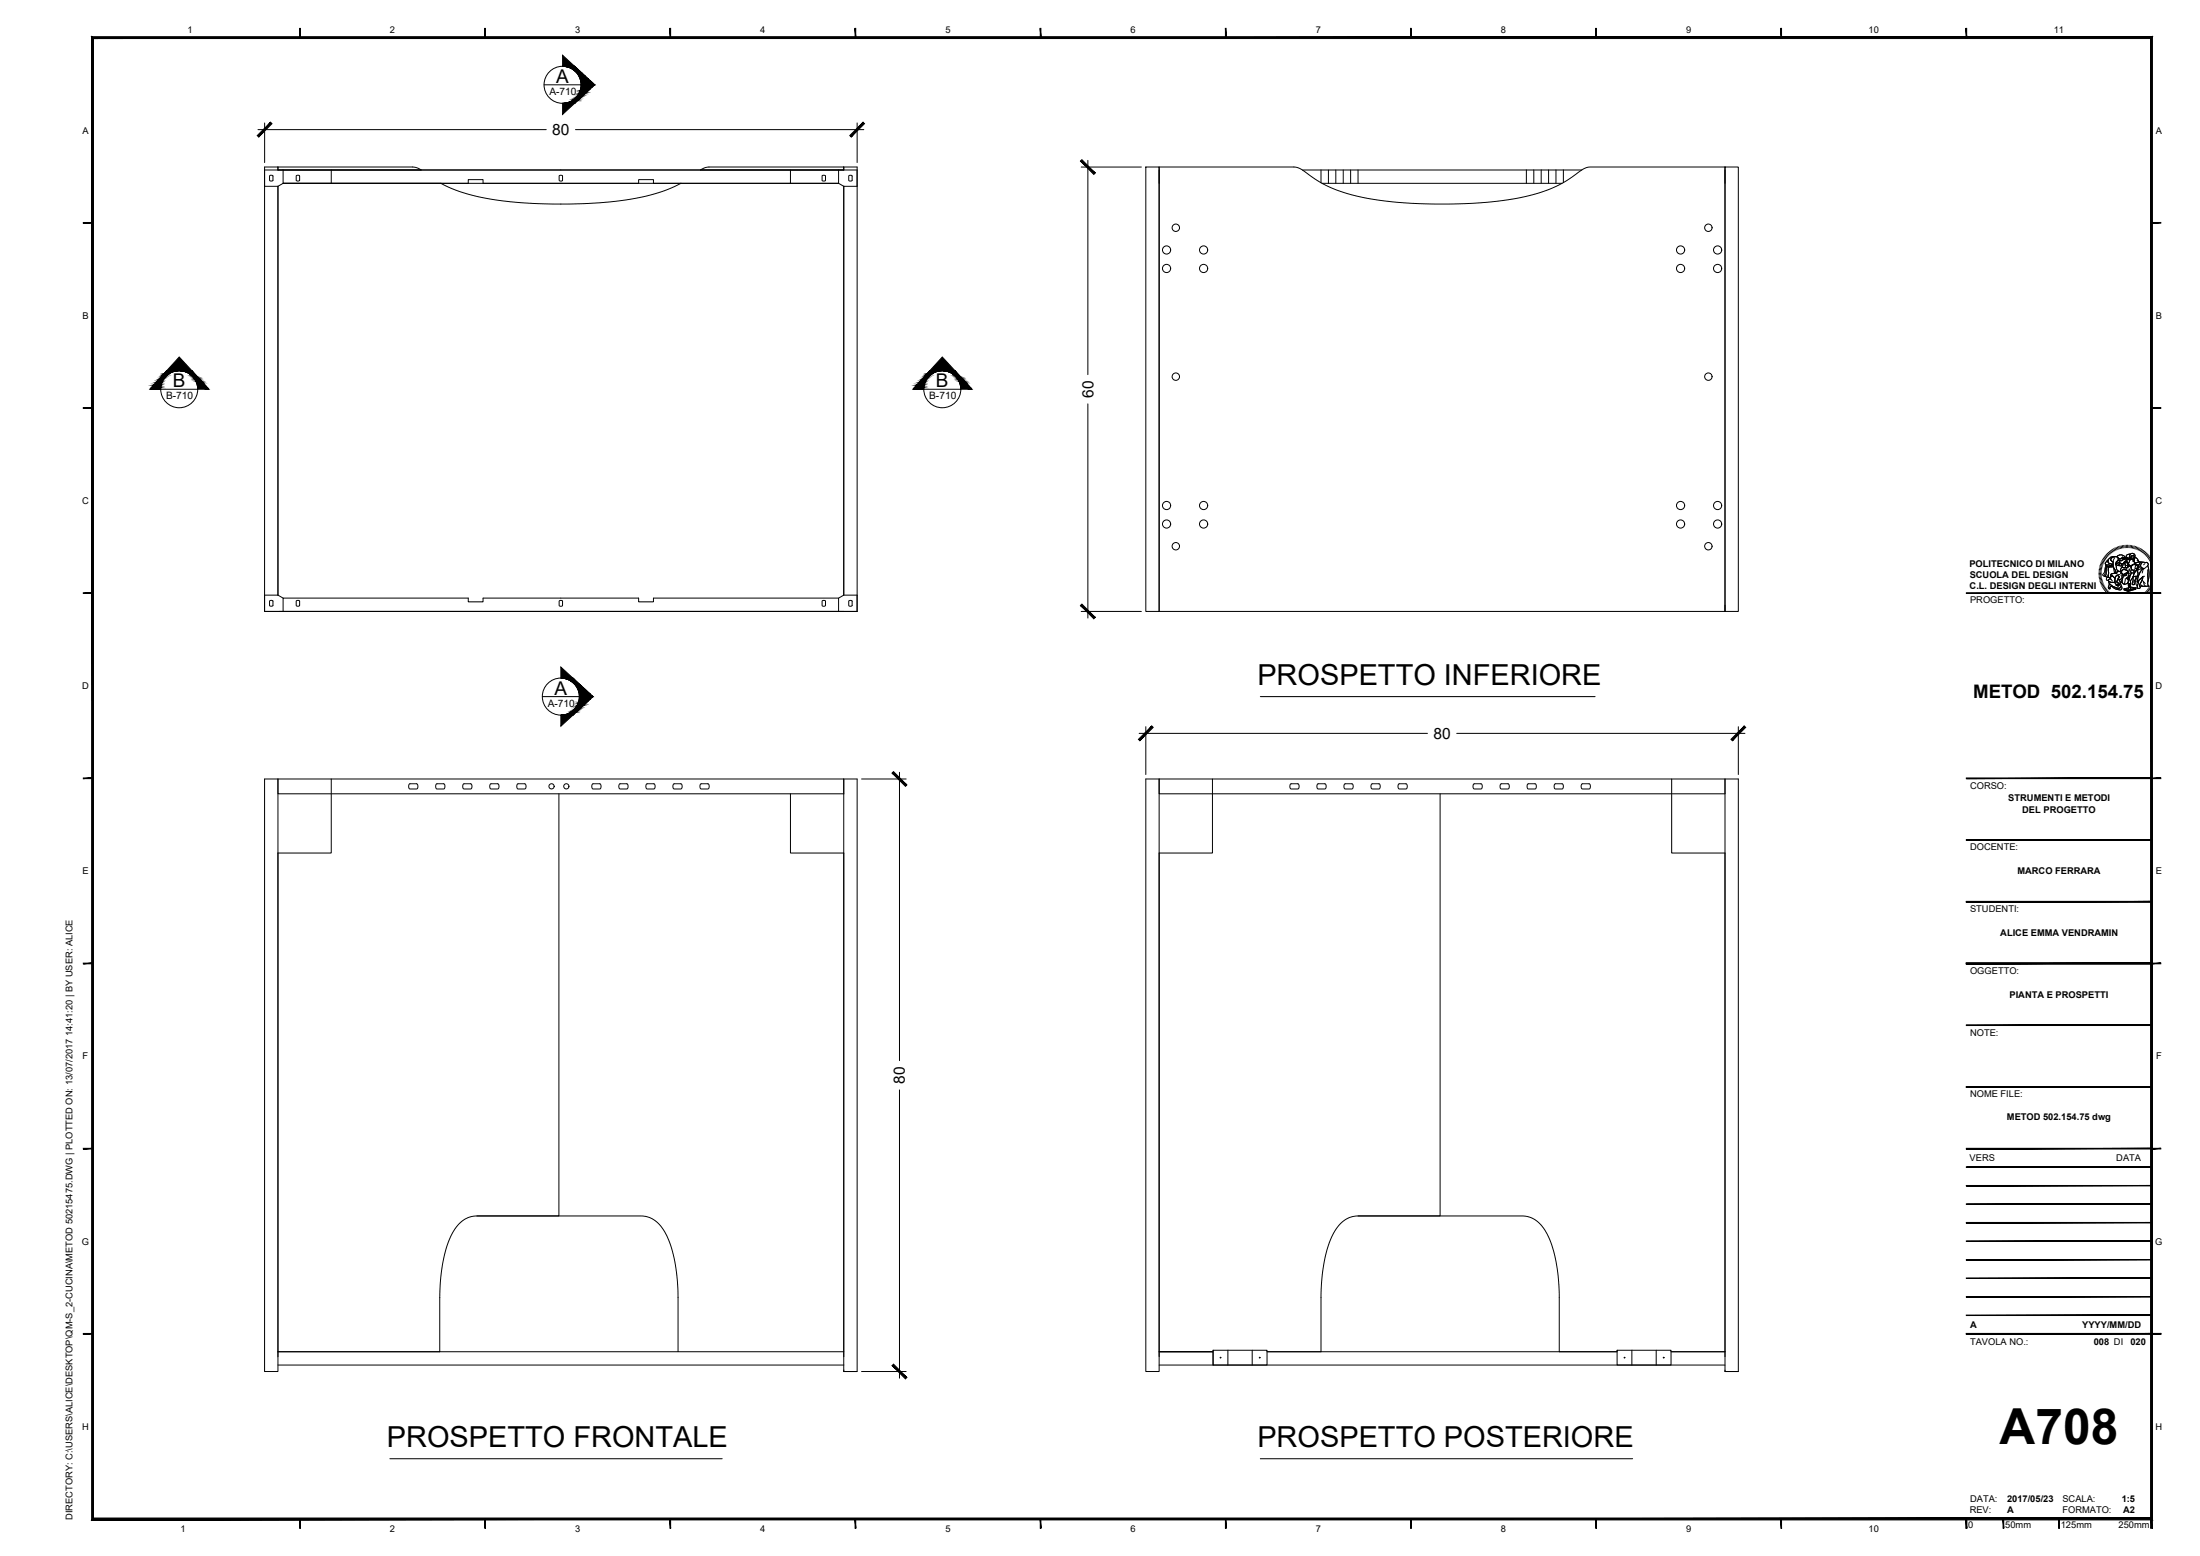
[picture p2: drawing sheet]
<svg xmlns="http://www.w3.org/2000/svg" width="594mm" height="420mm" viewBox="0 0 594 420" stroke-linecap="round" stroke-linejoin="round" font-family="sans-serif">
<!-- layer: A-FURN -->
<g fill="none" stroke="#000" stroke-width=".27">
<path d="M75.1 45.1v.8h38.6l-1.1-.6-1.2-.2h-40v120h160.1v-120h-40.1l-1.1 .2-1.1 .6h38.6v-.8M75.1 50.3v110.4M76.5 49.5h42.5a55 55 0 0 0 20.8 5.2l5.8 .3 7.6 .1 5.6-.2 6.9-.5a49.9 49.9 0 0 0 18.2-4.9h42.5M227.8 50.3v110.4M309.4 45.1h3.6v120h-3.6zM351.7 45.9h75.4M356.7 45.9v3.4M357 49.5h64.8M358.7 45.9v3.6M360.7 45.9v3.6M362.7 45.9v3.6M364.7 45.9v3.6"/>
<path d="M366.7 45.9v3.6M412.2 45.9v3.6M414.2 45.9v3.6M416.2 45.9v3.6M418.2 45.9v3.6M420.2 45.9v3.6M422.2 45.9v3.4M465.8 45.1h-36.4a7.3 7.3 0 0 0-4.4 2.3 36.4 36.4 0 0 1-17.3 6.5l-5.6 .7-6.6 .4-7.7 .1-5.9-.2a62.8 62.8 0 0 1-23.7-4.8l-3.8-2.3a12.5 12.5 0 0 0-4.6-2.7h-36.8v120h152.8v-1.7M465.8 45.1h3.6v120h-3.6zM465.8 45.1v120M71.4 210.3v160h3.7v-160M89.4 210.3v20h-14.3v136"/>
<path d="M150.9 214.3v114h-22.1M213.5 214.3v16h14.3v136M227.8 214.3v-4v160h3.7M231.5 210.3v160h-3.7v-.4M309.4 210.3v160h3.6v-160M327.4 210.3v20h-14.4v136M388.9 214.3v114h-22.2M451.4 210.3v20h14.4v136M465.8 214.3v-4v160h3.6M469.4 210.3v160h-3.6v-.4M75.1 368.6h152.7M75.1 365h152.7"/>
<path d="M118.8 365v-14.7a38.6 38.6 0 0 1 3.6-17.8 7.4 7.4 0 0 1 6.4-4.2h44.3a8.1 8.1 0 0 1 7.1 5.6 42 42 0 0 1 2.9 16.4v14.7M313 368.6h152.8M327.6 365h-14.6h14.6v3.6M342.1 365h94.6M356.7 365v-14.7a38.4 38.4 0 0 1 3.7-17.8 7.4 7.4 0 0 1 6.3-4.2h44.4a8.1 8.1 0 0 1 7 5.6 42 42 0 0 1 3 16.4v14.7M451.2 365h14.6"/>
<circle cx="315" cy="67.5" r="1.11"/>
<circle cx="315" cy="72.5" r="1.11"/>
<circle cx="317.5" cy="61.5" r="1"/>
<circle cx="325" cy="67.5" r="1.11"/>
<circle cx="325" cy="72.5" r="1.11"/>
<circle cx="453.8" cy="67.5" r="1.11"/>
<circle cx="453.8" cy="72.5" r="1.11"/>
<circle cx="461.3" cy="61.5" r="1"/>
<circle cx="463.8" cy="67.5" r="1.11"/>
<circle cx="463.8" cy="72.5" r="1.11"/>
<circle cx="317.5" cy="101.7" r="1"/>
<circle cx="461.3" cy="101.7" r="1"/>
<circle cx="315" cy="136.5" r="1.11"/>
<circle cx="325" cy="136.5" r="1.11"/>
<circle cx="453.8" cy="136.5" r="1.11"/>
<circle cx="463.8" cy="136.5" r="1.11"/>
<circle cx="315" cy="141.5" r="1.11"/>
<circle cx="317.5" cy="147.5" r="1"/>
<circle cx="325" cy="141.5" r="1.11"/>
<circle cx="453.8" cy="141.5" r="1.11"/>
<circle cx="461.3" cy="147.5" r="1"/>
<circle cx="463.8" cy="141.5" r="1.11"/>
</g>
<!-- layer: meccanismi -->
<g fill="none" stroke="#000" stroke-width=".27">
<path d="M72.8 47.4l.4-.1 .5 .2-.1 1.3-.8-.1zM76.5 45.9v3.6h49.9v-1h4v1M80 47.4h.9l-.1 1.4-.8-.1zM89.4 45.9v3.6M151.1 47.4l.8 .1-.1 1.3-.8-.1zM172.5 49.5v-1h4v1h49.9l1.4 .8h3.7v-4.4h-160.1v4.4h3.7l1.4-.8h107.4M213.5 45.9v3.6M222 47.4l.4-.1 .5 .2-.1 1.3h-.8zM226.4 45.9v3.6M229.3 47.4l.8 .1-.1 1.3-.8-.1zM72.9 162.2l.8 .1-.1 1.3-.8-.1zM76.5 165.1v-3.6h49.9v1h4v-1h42.1v1h4v-1h49.9v3.6"/>
<path d="M76.5 161.5l-1.4-.8h-3.7v4.4h160.1v-4.4h-3.7l-1.4 .8M80.1 162.2l.8 .1-.1 1.3-.8-.1zM151 162.2l.4-.1 .5 .2-.1 1.4-.8-.2zM222 162.2l.4-.1 .5 .2-.1 1.4-.8-.1zM229.2 162.2l.4-.1 .5 .2-.1 1.4-.8-.2zM71.4 210.3h160.1M75.1 210.3v4h152.7M110.5 211.7l2-.1a.88 .88 0 0 1 0 1.4h-2l-.2-.7zM117.8 211.7l2-.1a.88 .88 0 0 1 0 1.4h-2l-.1-.5zM125.1 211.7l2-.1a.88 .88 0 0 1 0 1.4h-2l-.1-.5zM132.4 211.7l2-.1a.87 .87 0 0 1 0 1.4h-2l-.2-.7zM139.7 211.7l2-.1a.88 .88 0 0 1 0 1.4h-2l-.2-.7z"/>
<path d="M160 211.7l2-.1a.88 .88 0 0 1 0 1.4h-2l-.2-.5zM167.3 211.7l2-.1a.88 .88 0 0 1 0 1.4h-2l-.2-.5zM174.6 211.7l2-.1a.88 .88 0 0 1 0 1.4h-2l-.2-.7zM181.9 211.7l2-.1a.88 .88 0 0 1 0 1.4h-2l-.2-.7zM189.2 211.7l2-.1a.88 .88 0 0 1 0 1.4h-2l-.2-.7zM309.4 210.3h160M313 210.3v4h152.8M348.5 211.7l2-.1a.87 .87 0 0 1 0 1.4h-2l-.2-.7zM355.8 211.7l2-.1a.88 .88 0 0 1 0 1.4h-2l-.2-.7zM363.1 211.7l2-.1a.88 .88 0 0 1 0 1.4h-2l-.2-.5zM370.4 211.7l2-.1a.88 .88 0 0 1 0 1.4h-2l-.2-.5zM377.7 211.7l2-.1a.88 .88 0 0 1 0 1.4h-2l-.2-.7z"/>
<path d="M398 211.7l1.9-.1a.88 .88 0 0 1 0 1.4h-1.9l-.2-.7zM405.3 211.7l1.9-.1a.88 .88 0 0 1 0 1.4h-1.9l-.2-.7zM412.6 211.7l1.9-.1a.88 .88 0 0 1 0 1.4h-1.9l-.2-.5zM419.9 211.7l1.9-.1a.88 .88 0 0 1 0 1.4h-1.9l-.2-.5zM427.2 211.7l1.9-.1a.87 .87 0 0 1 0 1.4h-1.9l-.2-.7zM327.6 364.6h14.5v4h-14.5zM331.6 364.6v4M338.1 364.6v4M436.7 364.6h14.5v4h-14.5zM440.7 364.6v4M447.2 364.6v4"/>
<circle cx="148.9" cy="212.3" r=".7"/>
<circle cx="152.9" cy="212.3" r=".7"/>
<circle cx="329.6" cy="366.6" r=".1"/>
<circle cx="340.2" cy="366.6" r=".1"/>
<circle cx="438.7" cy="366.6" r=".1"/>
<circle cx="449.2" cy="366.6" r=".1"/>
</g>
<!-- layer: G-ANNO-DIM -->
<g fill="none" stroke="#000" stroke-width=".27">
<path d="M69.7 35h77.8M71.5 33.2v10.7M146.9 22.9h10M155.4 35h77.9M231.5 33.2v10.7M292 45.1h16.2M293.8 43.3v57.9M43.4 105.1h10M249.4 105.1h10M293.8 109.1v57.8M292 165.1h16.2M146.4 188.1h10"/>
<path d="M307.6 198h77.9M309.4 196.2v12.9M340.3 188.1h90.4M393.4 198h77.8M469.4 196.2v12.9M232.6 210.3h12.1M242.9 208.5v77.9M242.9 294.3v77.8M232.6 370.3h12.1M105.3 393.9h89.7M340.3 393.9h100.6"/>
<circle cx="151.9" cy="22.9" r="5"/>
<circle cx="48.4" cy="105.1" r="5"/>
<circle cx="254.5" cy="105.1" r="5"/>
<circle cx="151.4" cy="188.1" r="5"/>
</g>
<g fill="#000" stroke="#000" stroke-width=".27">
<path d="M151.9 14.9l3.3 3h-3.3zM152.4 27.9h2.8zM48.4 96.4l3.4 3.7h-6.8zM254.5 96.4l3.4 3.7h-6.8zM40.5 105.1h2.9zM246.5 105.1h2.9zM151.5 180.1l3.2 3h-3.2zM151.9 193.1h2.8z"/>
<path d="M151.9 17.9h3.3zM151.9 17.9h3.3z"/>
<path d="M152.4 17.9l2.9 .1zM152.4 17.9l2.9 .1z"/>
<path d="M152.8 18l2.6 .1zM152.8 18l2.6 .1z"/>
<path d="M153.2 18.1l2.3 .1zM153.2 18.1l2.3 .1z"/>
<path d="M153.7 18.2l2 .2-.2-.2zM153.7 18.2l2 .2h-1.6z"/>
<path d="M154.1 18.4l1.8 .2-.2-.2zM154.1 18.4l1.8 .2h-1.4z"/>
<path d="M154.5 18.6l1.7 .3-.3-.3zM154.5 18.6l1.7 .3h-1.3z"/>
<path d="M154.9 18.9l1.6 .2-.3-.2zM154.9 18.9l1.6 .2h-1.3z"/>
<path d="M155.2 19.1l1.6 .3-.3-.3zM155.2 19.1l1.6 .3h-1.3z"/>
<path d="M155.5 19.4l1.7 .4-.4-.4zM155.5 19.4l1.7 .4h-1.4z"/>
<path d="M155.8 19.8l1.8 .3-.4-.3zM155.8 19.8l1.8 .3h-1.5z"/>
<path d="M151.9 27.9h3.3zM151.9 27.9h3.3l-3.3 3z"/>
<path d="M152.8 27.8h2.5zM152.4 27.9h2.8z"/>
<path d="M153.2 27.7h2.2zM152.8 27.8h2.5z"/>
<path d="M153.7 27.6l1.7 .1 .1-.1zM153.2 27.7l.5-.1 1.7 .1z"/>
<path d="M154.1 27.4l1.4 .2 .2-.2zM153.7 27.6l.4-.2 1.4 .2z"/>
<path d="M154.5 27.2l1.2 .2 .2-.2zM154.1 27.4l.4-.2 1.2 .2z"/>
<path d="M154.9 26.9l1 .3 .3-.3zM154.5 27.2l.4-.3 1 .3z"/>
<path d="M155.2 26.7l1 .2 .3-.2zM154.9 26.9l.3-.2 1 .2z"/>
<path d="M155.5 26.4l1 .3 .3-.3zM155.2 26.7l.3-.3 1 .3z"/>
<path d="M155.8 26l1 .4 .4-.4zM155.8 26l1 .4h-1.3z"/>
<path d="M156.1 20.1l1.9 .4-.4-.4zM156.1 20.1l1.9 .4h-1.7z"/>
<path d="M156.1 25.7l1.1 .3 .4-.3zM156.1 25.7l1.1 .3h-1.4z"/>
<path d="M156.3 20.5l2.2 .4-.5-.4zM156.3 20.5l2.2 .4h-2z"/>
<path d="M156.3 25.3l1.3 .4 .4-.4zM156.3 25.3l1.3 .4h-1.5z"/>
<path d="M156.5 20.9l2.4 .5-.4-.5zM156.5 20.9l2.4 .5h-2.2z"/>
<path d="M156.5 24.9l1.5 .4 .5-.4zM156.5 24.9l1.5 .4h-1.7z"/>
<path d="M156.7 21.4l2.7 .4-.5-.4zM156.7 21.4l2.7 .4h-2.6z"/>
<path d="M156.7 24.5l1.8 .4 .4-.4zM156.7 24.5l1.8 .4h-2z"/>
<path d="M156.8 21.8l3.1 .4-.5-.4zM156.8 21.8l3.1 .4h-3z"/>
<path d="M156.8 24l2.1 .5 .5-.5zM156.8 24l2.1 .5h-2.2z"/>
<path d="M156.9 22.2l3.5 .5-.5-.5zM156.9 22.2l3.5 .5h-3.5z"/>
<path d="M156.9 23.6l2.5 .4 .5-.4zM156.9 23.6l2.5 .4h-2.6z"/>
<path d="M156.9 22.7l3.7 .2-.2-.2zM156.9 22.7l3.7 .2h-3.7z"/>
<path d="M156.9 23.1l3 .5 .5-.5zM156.9 23.1l3 .5h-3z"/>
<path d="M156.9 22.9l3.5 .2 .2-.2zM156.9 22.9l3.5 .2h-3.5z"/>
<path d="M40.9 104.7l2.5 .4v-.4zM40.9 104.7l2.5 .4h-2.9z"/>
<path d="M41.3 104.2l2.1 .5 .1-.5zM41.3 104.2l2.1 .5h-2.5z"/>
<path d="M41.7 103.8l1.8 .4 .1-.4zM41.7 103.8l1.8 .4h-2.2z"/>
<path d="M42.1 103.3l1.5 .5 .1-.5zM42.1 103.3l1.5 .5h-1.9z"/>
<path d="M42.4 102.9l1.3 .4 .2-.4zM42.4 102.9l1.3 .4h-1.6z"/>
<path d="M42.8 102.5l1.1 .4 .2-.4zM42.8 102.5l1.1 .4h-1.5z"/>
<path d="M43.1 102.2l1 .3 .2-.3zM43.1 102.2l1 .3h-1.3z"/>
<path d="M43.5 101.8l.8 .4 .3-.4zM43.5 101.8l.8 .4h-1.2z"/>
<path d="M43.8 101.5l.8 .3 .3-.3zM43.8 101.5l.8 .3h-1.1z"/>
<path d="M44 101.2l.9 .3 .4-.3zM44 101.2l.9 .3h-1.1z"/>
<path d="M44.3 100.9l1 .3 .3-.3zM44.3 100.9l1 .3h-1.3z"/>
<path d="M44.5 100.7l1.1 .2 .4-.2zM44.5 100.7l1.1 .2h-1.3z"/>
<path d="M44.7 100.5l1.3 .2 .4-.2zM44.7 100.5l1.3 .2h-1.5z"/>
<path d="M44.8 100.3l1.6 .2 .4-.2zM44.8 100.3l1.6 .2h-1.7z"/>
<path d="M44.9 100.2h2.4zM44.9 100.2l1.9 .1h-2z"/>
<path d="M45 100.1h2.7zM45 100.1l2.3 .1z"/>
<path d="M45 100.1h3.2zM45 100.1h2.7z"/>
<path d="M48.6 100.1h3.2zM48.6 100.1h3.2z"/>
<path d="M45 100.1h3.6zM45 100.1h3.2z"/>
<path d="M48.6 100.1h3.2zM48.6 100.1h3.2z"/>
<path d="M49.1 100.1l2.8 .1zM49.1 100.1l2.8 .1z"/>
<path d="M49.5 100.2l2.5 .1zM49.5 100.2l2.5 .1z"/>
<path d="M49.9 100.3l2.3 .2-.2-.2zM49.9 100.3l2.3 .2z"/>
<path d="M50.4 100.5l2 .2-.2-.2zM50.4 100.5l2 .2h-1.6z"/>
<path d="M50.8 100.7l1.8 .2-.2-.2zM50.8 100.7l1.8 .2h-1.5z"/>
<path d="M51.1 100.9l1.7 .3-.2-.3zM51.1 100.9l1.7 .3h-1.3z"/>
<path d="M51.5 101.2l1.6 .3-.3-.3zM51.5 101.2l1.6 .3h-1.3z"/>
<path d="M51.8 101.5l1.6 .3-.3-.3zM51.8 101.5l1.6 .3h-1.2z"/>
<path d="M52.2 101.8l1.5 .4-.3-.4zM52.2 101.8l1.5 .4h-1.3z"/>
<path d="M52.4 102.2l1.7 .3-.4-.3zM52.4 102.2l1.7 .3h-1.4z"/>
<path d="M52.7 102.5l1.7 .4-.3-.4zM52.7 102.5l1.7 .4h-1.5z"/>
<path d="M52.9 102.9l1.9 .4-.4-.4zM52.9 102.9l1.9 .4h-1.7z"/>
<path d="M53.1 103.3l2.1 .5-.4-.5zM53.1 103.3l2.1 .5h-2z"/>
<path d="M53.2 103.8l2.4 .4-.4-.4zM53.2 103.8l2.4 .4h-2.3z"/>
<path d="M53.3 104.2l2.7 .5-.4-.5zM53.3 104.2l2.7 .5h-2.6z"/>
<path d="M53.4 104.7l3 .4-.4-.4zM53.4 104.7l3 .4h-3z"/>
<path d="M246.9 104.7l2.5 .4 .1-.4zM246.9 104.7l2.5 .4h-2.9z"/>
<path d="M247.3 104.2l2.2 .5v-.5zM247.3 104.2l2.2 .5h-2.6z"/>
<path d="M247.7 103.8l1.8 .4 .1-.4zM247.7 103.8l1.8 .4h-2.2z"/>
<path d="M248.1 103.3l1.5 .5 .2-.5zM248.1 103.3l1.5 .5h-1.9z"/>
<path d="M248.5 102.9l1.3 .4 .1-.4zM248.5 102.9l1.3 .4h-1.7z"/>
<path d="M248.9 102.5l1 .4 .3-.4zM248.9 102.5l1 .4h-1.4z"/>
<path d="M249.2 102.2l1 .3 .2-.3zM249.2 102.2l1 .3h-1.3z"/>
<path d="M249.5 101.8l.9 .4 .3-.4zM249.5 101.8l.9 .4h-1.2z"/>
<path d="M249.8 101.5l.9 .3 .3-.3zM249.8 101.5l.9 .3h-1.2z"/>
<path d="M250.1 101.2l.9 .3 .3-.3zM250.1 101.2l.9 .3h-1.2z"/>
<path d="M250.3 100.9l1 .3 .4-.3zM250.3 100.9l1 .3h-1.2z"/>
<path d="M250.5 100.7l1.2 .2 .4-.2zM250.5 100.7l1.2 .2h-1.4z"/>
<path d="M250.7 100.5l1.4 .2 .4-.2zM250.7 100.5l1.4 .2h-1.6z"/>
<path d="M250.9 100.3l1.6 .2 .4-.2zM250.9 100.3l1.6 .2h-1.8z"/>
<path d="M251 100.2h2.3zM251 100.2l1.9 .1h-2z"/>
<path d="M251 100.1h2.8zM251 100.1l2.3 .1z"/>
<path d="M251.1 100.1h3.1zM251.1 100.1h3.6z"/>
<path d="M251.1 100.1h3.1zM251.1 100.1h2.7z"/>
<path d="M254.7 100.1h3.2zM254.7 100.1h3.2z"/>
<path d="M254.7 100.1h3.2zM254.7 100.1h3.2z"/>
<path d="M255.1 100.1l2.9 .1zM255.1 100.1l2.9 .1z"/>
<path d="M255.6 100.2l2.5 .1zM255.6 100.2l2.5 .1z"/>
<path d="M256 100.3l2.2 .2-.1-.2zM256 100.3l2.2 .2z"/>
<path d="M256.4 100.5l2 .2-.2-.2zM256.4 100.5l2 .2h-1.6z"/>
<path d="M256.8 100.7l1.8 .2-.2-.2zM256.8 100.7l1.8 .2h-1.4z"/>
<path d="M257.2 100.9l1.7 .3-.3-.3zM257.2 100.9l1.7 .3h-1.3z"/>
<path d="M257.6 101.2l1.5 .3-.2-.3zM257.6 101.2l1.5 .3h-1.2z"/>
<path d="M257.9 101.5l1.5 .3-.3-.3zM257.9 101.5l1.5 .3h-1.2z"/>
<path d="M258.2 101.8l1.6 .4-.4-.4zM258.2 101.8l1.6 .4h-1.3z"/>
<path d="M258.5 102.2l1.6 .3-.3-.3zM258.5 102.2l1.6 .3h-1.4z"/>
<path d="M258.7 102.5l1.8 .4-.4-.4zM258.7 102.5l1.8 .4h-1.6z"/>
<path d="M258.9 102.9l2 .4-.4-.4zM258.9 102.9l2 .4h-1.8z"/>
<path d="M259.1 103.3l2.2 .5-.4-.5zM259.1 103.3l2.2 .5h-2z"/>
<path d="M259.3 103.8l2.4 .4-.4-.4zM259.3 103.8l2.4 .4h-2.3z"/>
<path d="M259.4 104.2l2.7 .5-.4-.5zM259.4 104.2l2.7 .5h-2.7z"/>
<path d="M259.4 104.7l3.1 .4-.4-.4zM259.4 104.7l3.1 .4h-3.1z"/>
<path d="M151.5 193.1h3.2zM151.5 193.1h3.2l-3.2 3z"/>
<path d="M151.5 183.1h3.2zM151.5 183.1h3.2z"/>
<path d="M151.9 183.1l2.9 .1zM151.9 183.1l2.9 .1z"/>
<path d="M152.4 183.2l2.5 .1zM152.4 183.2l2.5 .1z"/>
<path d="M152.4 193h2.4zM151.9 193.1h2.8z"/>
<path d="M152.8 183.3l2.3 .1zM152.8 183.3l2.3 .1z"/>
<path d="M152.8 192.9h2.1zM152.4 193h2.4z"/>
<path d="M153.2 183.4l2 .2-.1-.2zM153.2 183.4l2 .2h-1.6z"/>
<path d="M153.2 192.8l1.7 .1 .2-.1zM152.8 192.9l.4-.1 1.7 .1z"/>
<path d="M153.6 183.6l1.9 .2-.3-.2zM153.6 183.6l1.9 .2h-1.5z"/>
<path d="M153.6 192.6l1.5 .2 .1-.2zM153.2 192.8l.4-.2 1.5 .2z"/>
<path d="M154 183.8l1.7 .3-.2-.3zM154 183.8l1.7 .3h-1.3z"/>
<path d="M154 192.4l1.2 .2 .3-.2zM153.6 192.6l.4-.2 1.2 .2z"/>
<path d="M154.4 184.1l1.6 .2-.3-.2zM154.4 184.1l1.6 .2h-1.3z"/>
<path d="M154.4 192.2l1.1 .2 .2-.2zM154 192.4l.4-.2 1.1 .2z"/>
<path d="M154.7 184.3l1.7 .4-.4-.4zM154.7 184.3l1.7 .4h-1.3z"/>
<path d="M154.7 191.9l1 .3 .3-.3zM154.4 192.2l.3-.3 1 .3z"/>
<path d="M155.1 184.7l1.6 .3-.3-.3zM155.1 184.7l1.6 .3h-1.3z"/>
<path d="M155.1 191.6l.9 .3 .4-.3zM154.7 191.9l.4-.3 .9 .3z"/>
<path d="M155.4 185l1.7 .3-.4-.3zM155.4 185l1.7 .3h-1.5z"/>
<path d="M155.4 191.2l1 .4 .3-.4zM155.4 191.2l1 .4h-1.3z"/>
<path d="M155.6 185.3l2 .4-.5-.4zM155.6 185.3l2 .4h-1.7z"/>
<path d="M155.6 190.9l1.1 .3 .4-.3zM155.6 190.9l1.1 .3h-1.3z"/>
<path d="M155.9 185.7l2.1 .4-.4-.4zM155.9 185.7l2.1 .4h-1.9z"/>
<path d="M155.9 190.5l1.2 .4 .5-.4zM155.9 190.5l1.2 .4h-1.5z"/>
<path d="M156.1 186.1l2.4 .5-.5-.5zM156.1 186.1l2.4 .5h-2.3z"/>
<path d="M156.1 190.1l1.5 .4 .4-.4zM156.1 190.1l1.5 .4h-1.7z"/>
<path d="M156.2 186.6l2.7 .4-.4-.4zM156.2 186.6l2.7 .4h-2.6z"/>
<path d="M156.2 189.6l1.8 .5 .5-.5zM156.2 189.6l1.8 .5h-1.9z"/>
<path d="M156.3 187l3.1 .4-.5-.4zM156.3 187l3.1 .4h-3z"/>
<path d="M156.3 189.2l2.2 .4 .4-.4zM156.3 189.2l2.2 .4h-2.3z"/>
<path d="M156.4 187.4l3.5 .5-.5-.5zM156.4 187.4l3.5 .5h-3.5z"/>
<path d="M156.4 188.8l2.5 .4 .5-.4zM156.4 188.8l2.5 .4h-2.6z"/>
<path d="M156.4 187.9l3.7 .2-.2-.2zM156.4 187.9l3.7 .2h-3.7z"/>
<path d="M156.4 188.3l3 .5 .5-.5zM156.4 188.3l3 .5h-3z"/>
<path d="M156.4 188.1l3.5 .2 .2-.2zM156.4 188.1l3.5 .2h-3.5z"/>
</g>
<!-- layer: G-ANNO-LOGO -->
<g fill="none" stroke="#000" stroke-width=".27">
<path d="M566.8 154.8h.6M566.8 154.5h.6M566.8 154.1l.7 .1M566.8 153.8l.7 .1M566.9 153.4l.7 .1M567 153.1l.6 .1M567.1 152.7l.6 .2M567.2 152.4l.6 .2M567.3 152l.6 .3M567.4 151.7l.6 .3M567.4 155.2h-.6M567.5 155.5h-.7"/>
<path d="M567.5 155.8l-.7 .1M567.5 156.1l-.6 .2M567.6 151.4l.6 .3M567.6 156.5l-.6 .1M567.7 156.8l-.7 .2M567.7 151.1l.6 .3M567.8 157.1l-.7 .2M567.9 157.4l-.6 .2M567.9 150.8l.6 .3M568 157.7l-.6 .3M568.1 150.5l.6 .4M568.2 158l-.6 .3"/>
<path d="M568.3 158.3l-.6 .3M568.3 150.2l.6 .4M568.5 158.6l-.6 .3M568.6 149.9l.5 .5M568.6 152.5h.7a.84 .84 0 0 0 1.3-.1l.1 .6-1 .1a.81 .81 0 0 1-1.1-.5zM568.7 152.5v.4M568.7 158.8l-.6 .4M568.8 149.6l.5 .5M568.8 153l-.2 .5-.2 1.3-.3 .7 .4 .2M568.9 159.1l-.6 .4M568.9 151.5l.4-.3-.1 .3a.83 .83 0 0 0 1 .8l.3 .1-.5 .4-1-.2a.51 .51 0 0 1-.5-.4 .51 .51 0 0 1 .3-.6zM569.1 149.4l.4 .5"/>
<path d="M569.1 159.3l-.6 .5M569.1 153l.4 .1-.2 .4 .1 1.3-.1 1-.1 .1a.43 .43 0 0 1-.6-.2 .43 .43 0 0 1 .1-.6l.1-1.4zM569.1 153l-.3 .6-.2 1.8a.39 .39 0 0 0 .1 .5 .39 .39 0 0 0 .5 0M569.3 151.2l-.6 .6a.44 .44 0 0 0-.2 .5 .44 .44 0 0 0 .5 .3l.5-.1 .5 .3 .6-.4M569.3 159.6l-.5 .4M569.3 149.1l.5 .6M569.3 156.6a1.22 1.22 0 0 0 1.8 .5M569.3 151l.7-.6 1.3-.1a.99 .99 0 0 0-1.2 1l.5 .4v.7l-.5-.1a.77 .77 0 0 1-.9-.8zM569.5 157v.5l.8 .7 1.9 .8M569.5 157l.5 .2 1.1-.1 .1 .5 .3 .3v.2l.2-.2 .3 .4-.2-.6 .3 .5-.1-.5 .4 .1-.8-.7 .3-.7 .4 .2 .3 1a.79 .79 0 0 1 0 .9 .79 .79 0 0 1-.9 .3l-1.6-.8-.6-.6zM569.5 159.8l-.5 .5M569.5 153.1l1.2-.1 .6 1.2-.1 .5-.4 .1a.6 .6 0 0 0-.8 .7l.2 .1-.4 .5a.55 .55 0 0 1-.5-.9v-1.7z"/>
<path d="M569.5 153.1l-.2 .6v2.1M569.6 148.9l.4 .5M569.6 157.6l.9 .7 1.1 .5a.86 .86 0 0 0 1.2-.6 .65 .65 0 0 1 0 1 .65 .65 0 0 1-.9 0l-1.3-.6a.45 .45 0 0 0-.5-.3 .45 .45 0 0 0-.3 .5v.2h-.3a.91 .91 0 0 1 0-1.2zM569.6 157.6l-.1 .2a.84 .84 0 0 0 0 1.2l.4-.2-.2-.1a.49 .49 0 0 1 .4-.4 .49 .49 0 0 1 .5 .3l.9 .5a1.05 1.05 0 0 0 1.5-.1l-.2-.8M569.8 156.1a.51 .51 0 0 0-.8-.1 .51 .51 0 0 0 .1 .7 .72 .72 0 0 1 .7-.4 .72 .72 0 0 1 .6 .6h.1M569.9 148.7l.4 .5M570 155.7l.4-.2 .2 .1a.71 .71 0 0 1 .5 1v.5a1.19 1.19 0 0 1-1.8-.5l.7-.2-.2-.3zM570 155.1l1.2-.4 .4 .1 .1-.4 .5-.1 .6 .2 .2 .3a1 1 0 0 1 .1 1.3 1 1 0 0 1-1.1 .4v-.3a.47 .47 0 0 0 .1-.8 .47 .47 0 0 0-.8 .3l-.2 .4-.7-.6a.29 .29 0 0 1-.4 0 .29 .29 0 0 1 0-.4zM570.2 148.5l.3 .6M570.3 150.6a.93 .93 0 0 1 1-.3 .93 .93 0 0 1 .7 .9l-.3 .4a.91 .91 0 0 0-.2 1.3 1.1 1.1 0 0 0 .7 1.4l-.5 .1-.2 .4a.55 .55 0 0 1-.3-.8l-.5-1-.1-1.3a.61 .61 0 0 1-.5-.4 .61 .61 0 0 1 .2-.7zM570.4 155.4l.7 .7M570.4 155.5l-.5 .4 .1 .5"/>
<path d="M570.5 148.3l.3 .6M570.7 153h-1.4a.68 .68 0 0 0-.8 .2 .68 .68 0 0 0-.1 .8l-.1 .5-.5 .7 .3 .3M570.8 148.1l.3 .6M570.8 153.4l.2 1.4M571 150.6l-.4 .8v1.1l.6 1.5a.55 .55 0 0 0 .3 .8l.2-.4 .5-.2a1.03 1.03 0 0 1-.7-1.4 1.45 1.45 0 0 1 .5-1.7 .92 .92 0 0 0-1.2-.8l-.9 .2-.6 .5-.1 .5a.83 .83 0 0 0 1 .8l.3 .1M571.1 148l.3 .6M571.2 154.7l-.4 .1a.61 .61 0 0 0-.8 .7l.2 .1M571.3 150.3a1.01 1.01 0 0 0-1.3 1l.6 .3M571.4 147.8l.3 .6M571.5 155.4a.46 .46 0 0 1 .7 .2 .46 .46 0 0 1-.2 .6l-.4 .9 .8 .8-.4-.2 .1 .5-.3-.5 .1 .6-.2-.4-.2 .2v-.2l-.4-.6v-1.1zM571.5 155.4a.47 .47 0 0 1 .7 .2 .47 .47 0 0 1-.2 .6l-.4 1 .8 .7-.4-.2 .1 .5-.3-.5 .1 .6-.2-.4-.2 .2v-.2l-.4-.6v-1.1zM571.5 151.7l.4-.3 .6-.1-.1 .5-1.1 .5z"/>
<path d="M571.5 152.2l.8-.3 .3 .2a.33 .33 0 0 0-.4 .2 .33 .33 0 0 0 .2 .4 .61 .61 0 0 1-.9-.5zM571.6 152.2a.56 .56 0 0 0 .8 .5M571.7 150.4l.7-.6 1.1 .2a.3 .3 0 0 1 .3 .5 .3 .3 0 0 1-.5 .1l-.2-.2-.5 .5-.6-.2M571.8 147.7l.2 .6M571.8 150.1l1.1-.3 .7 .4a.23 .23 0 0 1 .2 .3 .23 .23 0 0 1-.3 .1l-.4-.2v.2l-.7 .3-.7-.5zM572 150.7l.6 .2 .6-.5 .3 .2-.2 .6-.4 .2-.5-.2-.5 .2zM572.1 147.6l.2 .6M572.2 154.3l.6 .2 .4 .7a.77 .77 0 0 1-.3 1M572.3 152.2h.8l-.2 .1a.38 .38 0 0 1-.4 .6 .38 .38 0 0 1-.2-.7zM572.3 156.6l.3 1a.79 .79 0 0 1 .1 .9 .79 .79 0 0 1-.9 .3M572.3 151.9l.3 .2M572.4 151.6v.2l-1.1 .5"/>
<path d="M572.4 155.1l-.8 .2M572.4 147.5l.2 .6M572.5 151.3l-.4 .5M572.6 154.8l.7 .5M572.7 152.1a.34 .34 0 0 0-.4 .4 .34 .34 0 0 0 .4 .3 .34 .34 0 0 0 .2-.5l.2-.1-.6 .1M572.7 155.3a.7 .7 0 0 1 .2 .9 .7 .7 0 0 1-1 .2M572.8 154.5v-.3l.6-.4 1 .2 .1 .3a.27 .27 0 0 1 .1 .4 .27 .27 0 0 1-.4 0l-1 .4 .6 .4 .4-.3 .1-.4a.44 .44 0 0 0 .3-.4 .44 .44 0 0 0-.4-.4l-.9-.2-.5 .7-.2-.1v-.5l.5-.8 .2 .2h1.1l.5-.4v-.3l.6 .2 .1 1a.69 .69 0 0 0-.1 1l-.3 .6-.4 .2-.2 .5-.3-.1 .1 .3a.23 .23 0 0 1 .3 .1 .23 .23 0 0 1 0 .3l.2-.2-.3 1a.95 .95 0 0 1-1.5 0l-.3-.4 .3-.6 .2-1.1M572.8 147.4l.1 .6M572.8 154.2l.6-.4h.6l.5 .5a.29 .29 0 0 1 .1 .4 .29 .29 0 0 1-.5 0l-.2 .2a.47 .47 0 0 1-.6 .3 .47 .47 0 0 1-.4-.4zM572.8 157.1l.8 .7M573 151.2v.1M573.1 150.8l.2 .1"/>
<path d="M573.1 153.1a1.27 1.27 0 0 0-.5 1.3M573.1 156.5v.9M573.1 147.3l.1 .7M573.1 150.9h.1M573.2 155.1l1.2-.4-.2 .5-.4 .3zM573.2 155.9l-.3 1-.4 .4M573.5 151l.7-.2a.29 .29 0 0 1 .2 .5 .29 .29 0 0 1-.4-.1zM573.5 147.3l.1 .6M573.5 150.7l-.2 .5-.4 .2-.5-.2-.5 .2M573.5 151.9l.8-.3 .6 1.1a.22 .22 0 0 1-.1 .3 .22 .22 0 0 1-.3-.1 .22 .22 0 0 1 .2-.3l-.2-.7a.43 .43 0 0 0-.7-.1 .43 .43 0 0 0 .1 .7v.1a.49 .49 0 0 1-.1 .7 .49 .49 0 0 1-.7-.3zM573.6 159l2-.4 1.1 .2-2 .6zM573.6 159l1.1 .4v.3l-1.1-.4z"/>
<path d="M573.8 151.8l.7 .1 .2 .5a.64 .64 0 0 1-.1 .7 .64 .64 0 0 1-.7 .2zM573.8 147.2l.1 .7M573.9 150.8v-.2a.52 .52 0 0 1 .6-.1 .52 .52 0 0 1 .3 .5l-.3 .2M573.9 155.3h.1M573.9 156.2l-.3 1.6 1-.2M574 150.6a.5 .5 0 0 1 .5 0 .5 .5 0 0 1 .2 .5l-.8-.3zM574 154.9l.1 .1M574 155.2l.1 .1M574.1 155h-.1M574.1 152h.1M574.2 152l-.2 .1M574.2 147.2v.7"/>
<path d="M574.3 151l-.4-.2-.4 .2h.3a.36 .36 0 0 0 .3 .3 .36 .36 0 0 0 .4-.3l-.2-.2v.2M574.3 156l.3 .1 .2-.5 .4-.2-.3 1.1-.2 .2a.23 .23 0 0 0 0-.3 .23 .23 0 0 0-.3-.1zM574.3 153.3v.7M574.4 154.8l-.2 .5a.5 .5 0 0 1-.8-.1M574.4 151.8l.2 .3-.1 .1M574.5 152a.43 .43 0 0 0-.7-.2 .43 .43 0 0 0 .1 .7 .51 .51 0 0 1-.1 .8 .51 .51 0 0 1-.7-.3l.6-1.3 .8 .1 .4 .8a.24 .24 0 0 1-.1 .4 .24 .24 0 0 1-.3-.3M574.5 147.2v.7M574.6 152.3l-.2 .1M574.6 152.1a.41 .41 0 0 1 0 .6 .41 .41 0 0 1-.6 0l-.1-.1M574.6 153l-.3 .3h-.4M574.7 159.4l2-.6v.3l-2 .6zM574.7 159.4v.3"/>
<path d="M574.7 151h.2l.1 .5-.2 .7M574.8 155.6h.1M574.8 156.2l-.1 .5 .2-.2M574.8 150.6l.1 .4M574.9 152.6l-.1-.5a.89 .89 0 0 0 0-1.1l-.4-.5a.45 .45 0 0 1-.2-.6 .45 .45 0 0 1 .6-.2h.5l-.3 .7 .1 .8 .2-.1v-.4l.3 .3 .5-.1-.1 .6 .2-.1 .4 .7-1.1 .7M574.9 147.2v.7M575 155.9l-.2 .3v-.3M575 153.6l-.2 1.4M575 152.8l.4 .2M575.1 157.6h.1l.2 1-.3-.5-.4 .7zM575.1 154.8l-.4 .3v.5M575.2 155.4l-.4 .2-.2 .5h-.4l.3 .3 .3-.1"/>
<path d="M575.2 153.7l-.4 .8M575.3 147.2l-.1 .7M575.3 149.7h-.5a.61 .61 0 0 0-.6 .7M575.4 150.7l.2 .3 .5-.1M575.4 149.5h.6l.4 .1 .1 .4v.7l-.4 .9v-.7l.2-.5a.35 .35 0 0 0-.1-.4 .35 .35 0 0 0-.5 .1l-.3 .3-.1 .7-.2 .1-.1-.8zM575.4 149.5l.6-.1 .4 .2 .1 .4v.7l-.4 .9 .2-1.3a.27 .27 0 0 0-.1-.3 .27 .27 0 0 0-.3 .1h-.4l-.2 1-.2 .1-.1-.8zM575.5 152.8l.2-.2a.95 .95 0 0 1 1.2-.1 .62 .62 0 0 1 .7 .4 .62 .62 0 0 1-.4 .8 .88 .88 0 0 1-.8 .5 .88 .88 0 0 1-.8-.5zM575.5 150.4l.3 .1M575.5 150.1h.4a.29 .29 0 0 1 .4-.1 .29 .29 0 0 1 0 .4l-.2 .5-.5 .1-.3-.3zM575.5 154.8l.9-.2-.7 1.6a1.5 1.5 0 0 0-.5 1.5l-.1-.1-.3 .6-.2-.9zM575.5 154.8l-.9 2.5 .2 .9 .4-.6 .2 1.4-.3-.9-.4 1 .1-.9M575.6 150.9h.1"/>
<path d="M575.6 153.8a.62 .62 0 0 0-.1 1l1-.2 .4-.6M575.6 147.3l-.1 .7M575.6 150.5h.1M575.7 150.8h.1M576 147.4l-.2 .6M576 150.6l.2 .1M576 150.6v.1M576.1 155.7l.7-.1-.1 .7-.4 .7 .2 .7-.4 .2-.4-.2zM576.2 151.4l.4 .7M576.3 153.9h.1M576.3 147.4l-.2 .7M576.4 152.3l1-.5 .8-.1-.7 1z"/>
<path d="M576.4 154.6l-.7 1.6a1.5 1.5 0 0 0-.5 1.5M576.5 153.8l-.3 .1M576.5 150.4a1.28 1.28 0 0 1 .9 1.1l.3 .2-.6 .2a.51 .51 0 0 1-.6 .1 .51 .51 0 0 1-.3-.6zM576.5 150.4l.7 .6 .2 .4M576.5 154.1l-.1 .1M576.7 147.5l-.2 .7M576.7 158.8v.3l-2 .6-1.1-.4v-.3l1.1 .4 2-.6a5.9 5.9 0 0 0-3.1 .2M576.8 155.7l-.5 1.3 .2 .7-.2 .2-.6-.2 .3-1.9M577 147.7l-.2 .6M577 153.8h.3l-.1 .7a.68 .68 0 0 1-.2 1.1l-1 .1 .4-1.1zM577.1 153.5l-.1 .4M577.1 152.5l.3 .1 .2 .3"/>
<path d="M577.1 151.3l.5 .4M577.2 155.6l-1.2 .1M577.2 157l-.1 .2 .3 .2M577.3 147.8l-.2 .6M577.3 153.8v1.2l-.2 1a1.81 1.81 0 0 0-.1 2.1l.2 .1M577.5 156.7l1.1-1-.5 1.6a1.28 1.28 0 0 0-.2 1.4l-.1 .1a.46 .46 0 0 1-.7 0 .46 .46 0 0 1 .1-.7zM577.5 152.7a1.04 1.04 0 0 1 .6-.9 1.04 1.04 0 0 1 1.1 .1 .56 .56 0 0 1 .8 .2 .56 .56 0 0 1-.2 .8l-.3 .3a1.09 1.09 0 0 1-1.9-.3M577.6 152.9l-.5 .6a.64 .64 0 0 1-.3 .7 .64 .64 0 0 1-.7-.1l-.1-.1a.7 .7 0 0 1-.3-1.2l.6-.3a.32 .32 0 0 1 .4 .1 .32 .32 0 0 1-.1 .5v.2a.22 .22 0 0 0 .1 .3 .22 .22 0 0 0 .3-.2l.2-.4-.1-.5-.7-.2-.8 .4-.1 .6M577.6 154.5v.5M577.7 147.9l-.3 .6M578 148.1l-.3 .6M578 153.7l-.8 .1"/>
<path d="M578.1 157.9l.6 .4M578.3 148.3l-.4 .5M578.3 151.7a2.54 2.54 0 0 0-2 .6M578.5 156.7l.8 .9M578.5 153.7a6.7 6.7 0 0 0-1.4 3.4l1.5-1.4 .5-.1M578.6 151.8a.92 .92 0 0 0-.6 1 .92 .92 0 0 0 1 .7M578.6 151.8l.7 .2a.5 .5 0 0 1 .6 0 .5 .5 0 0 1 .1 .7l.2 1.1a8 8 0 0 1-.2 3.7l.2 .8h-1.9a.45 .45 0 0 1-.6-.3 .45 .45 0 0 1 .3-.5l.6-1.8-1.5 1.4a5.8 5.8 0 0 1 1.5-3.4l.4-.1a.93 .93 0 0 1-1-.8 .93 .93 0 0 1 .6-1zM578.6 148.4l-.4 .6M578.6 155.7l-.5 1.6a1.28 1.28 0 0 0-.2 1.4l-.1 .1a.46 .46 0 0 1-.7 0 .46 .46 0 0 1 .1-.7l.3-1.4M578.7 153.7l-.2 1M578.9 157.1l.1 .8 .5 .4M578.9 148.6l-.4 .6"/>
<path d="M579.1 152.2l-.2 .3M579.2 148.9l-.5 .5M579.2 159.9l.5 .5M579.4 159.7l.5 .5M579.4 149.1l-.4 .5M579.7 159.5l.5 .4M579.7 149.3l-.5 .5M579.9 159.2l.5 .4M579.9 153.9l.1 3.3M580 149.6l-.5 .5M580 152.7a9.5 9.5 0 0 1 0 5l.2 .6-2.4-.1M580.1 159l.5 .4"/>
<path d="M580.2 149.8l-.5 .5M580.2 158.7l.6 .4M580.4 158.4l.6 .4M580.4 150.1l-.5 .4M580.6 158.1l.6 .4M580.6 150.4l-.5 .4M580.7 157.8l.6 .3M580.8 150.7l-.5 .4M580.9 157.5l.6 .3M581 157.3l.6 .2M581 151l-.6 .3M581.1 156.9l.6 .2"/>
<path d="M581.2 156.6l.6 .2M581.2 151.3l-.6 .3M581.2 156.3l.7 .1M581.3 156l.7 .1M581.3 155.7h.7M581.4 151.6l-.7 .3M581.4 155.3l.7 .1M581.4 155.1h.7M581.5 152l-.6 .2M581.6 152.3l-.6 .2M581.7 152.6l-.6 .2M581.8 153l-.6 .1"/>
<path d="M581.9 153.3l-.6 .2M582 153.7l-.7 .1M582 154l-.7 .1M582.1 154.4h-.7M582.1 154.7l-.7 .1M569.7 160l-.4 .5M570 160.3l-.5 .5M570.2 160.5l-.4 .5M570.5 160.6l-.4 .6M570.8 160.8l-.4 .6M571.1 161l-.4 .6M571.3 161.1l-.3 .6"/>
<path d="M571.6 161.3l-.2 .6M571.9 161.4l-.2 .6M572.2 161.5l-.2 .6M572.6 161.6l-.2 .6M572.9 161.7l-.2 .6M573.2 161.7l-.1 .7M573.5 161.8l-.1 .7M573.8 161.8v.7M574.2 161.8l-.1 .7M574.5 161.8v.7M574.8 161.8l.1 .7M575.1 161.8l.1 .7"/>
<path d="M575.5 161.8l.1 .6M575.8 161.7l.1 .7M576.1 161.6l.2 .7M576.4 161.5l.2 .7M576.7 161.5l.2 .6M577 161.3l.3 .7M577.3 161.2l.3 .6M577.6 161.1l.3 .6M577.9 160.9l.3 .6M578.2 160.7l.3 .6M578.4 160.6l.4 .5M578.7 160.4l.4 .5"/>
<path d="M579 160.2l.4 .5"/>
</g>
<!-- layer: G-ANNO-TTLB -->
<g fill="#fff" stroke="#fff" stroke-width=".27">
<path d="M556 160.2l30.7 4.3-5.7-4.3zM556 160.2l30.7 4.3h-30.7z"/>
<path d="M581 145.6h5.7l-5.7 14.6zM586.7 145.6l-5.7 14.6 5.7 4.3z"/>
</g>
<path d="M556 160.2h25v-14.6h5.7v18.9h-30.7z" fill="none" stroke="#fff" stroke-width=".27"/>
<g fill="#000" stroke="#000" stroke-width=".27">
<path d="M80.9 7.7l.2 2.5v-2.5zM80.9 7.7l.2 2.5h-.2z"/>
<path d="M130.9 7.7l.2 2.5v-2.5zM130.9 7.7l.2 2.5h-.2z"/>
<path d="M180.9 7.7l.2 2.5v-2.5zM180.9 7.7l.2 2.5h-.2z"/>
<path d="M230.9 7.7l.2 2.5v-2.5zM230.9 7.7l.2 2.5h-.2z"/>
<path d="M280.9 7.7l.2 2.5v-2.5zM280.9 7.7l.2 2.5h-.2z"/>
<path d="M330.9 7.7l.2 2.5v-2.5zM330.9 7.7l.2 2.5h-.2z"/>
<path d="M380.9 7.7l.2 2.5v-2.5zM380.9 7.7l.2 2.5h-.2z"/>
<path d="M430.9 7.7l.2 2.5v-2.5zM430.9 7.7l.2 2.5h-.2z"/>
<path d="M480.9 7.7l.2 2.5v-2.5zM480.9 7.7l.2 2.5h-.2z"/>
<path d="M530.9 7.7l.2 2.5v-2.5zM530.9 7.7l.2 2.5h-.2z"/>
<path d="M25.2 10.4h555.5l.5-.5zM24.8 9.9h556.4l-556 .5zM24.8 9.9l.4 400v-399.5zM24.8 9.9l.4 400-.4 .5zM25.2 409.9l-.4 .5 555.9-.5zM24.8 410.4l555.9-.5 .5 .5zM580.7 10.4v399.5l.5 .5zM580.7 10.4l.5-.5v400.5z"/>
<path d="M22.5 60.3h2.5v-.2zM22.5 60.1h2.5l-2.5 .2z"/>
<path d="M581 60.3h2.5v-.2zM581 60.1h2.5l-2.5 .2z"/>
<path d="M22.5 110.3h2.5v-.2zM22.5 110.1h2.5l-2.5 .2z"/>
<path d="M581 110.3h2.5v-.2zM581 110.1h2.5l-2.5 .2z"/>
<path d="M22.5 160.3h2.5v-.2zM22.5 160.1h2.5l-2.5 .2z"/>
<path d="M531 160.3h50v-.2zM531 160.1h50l-50 .2z"/>
<path d="M581 160.3h2.5v-.2zM581 160.1h2.5l-2.5 .2z"/>
<path d="M22.5 210.3h2.5v-.2zM22.5 210.1h2.5l-2.5 .2z"/>
<path d="M531 210.3h50v-.2zM531 210.1h50l-50 .2z"/>
<path d="M581 210.3h2.5v-.2zM581 210.1h2.5l-2.5 .2z"/>
<path d="M531 226.9h50v-.2zM531 226.7h50l-50 .2z"/>
<path d="M531 243.4v.2l50-.2zM531 243.6l50-.2v.2z"/>
<path d="M531 243.6h50v-.2zM531 243.4h50l-50 .2z"/>
<path d="M22.5 260.2h2.5v-.1zM22.5 260.1h2.5l-2.5 .1z"/>
<path d="M531 260.1v.1l50-.1zM531 260.2l50-.1v.1z"/>
<path d="M531 260.1v.1l50-.1zM531 260.2l50-.1v.1z"/>
<path d="M531 276.7v.2l50-.2zM531 276.9l50-.2v.2z"/>
<path d="M531 260.1v.1l50-.1zM531 260.2l50-.1v.1z"/>
<path d="M531 260.1v.1l50-.1zM531 260.2l50-.1v.1z"/>
<path d="M581 260.2h2.5v-.1zM581 260.1h2.5l-2.5 .1z"/>
<path d="M531 293.4v.2l50-.2zM531 293.6l50-.2v.2z"/>
<path d="M531 293.4v.2l50-.2zM531 293.6l50-.2v.2z"/>
<path d="M22.5 310.3h2.5v-.2zM22.5 310.1h2.5l-2.5 .2z"/>
<path d="M531 315.1h50zM531 315.2l50-.1z"/>
<path d="M531 310.1v.2l50-.2zM531 310.3l50-.2v.2z"/>
<path d="M581 310.3h2.5v-.2zM581 310.1h2.5l-2.5 .2z"/>
<path d="M531 335.1h50zM531 335.2l50-.1z"/>
<path d="M531 330.1h50zM531 330.2l50-.1z"/>
<path d="M531 325.1h50zM531 325.2l50-.1z"/>
<path d="M531 320.1h50zM531 320.2l50-.1z"/>
<path d="M531 355.1h50zM531 355.2l50-.1z"/>
<path d="M531 350.1h50zM531 350.2l50-.1z"/>
<path d="M531 345.1h50zM531 345.2l50-.1z"/>
<path d="M531 340.1h50zM531 340.2l50-.1z"/>
<path d="M22.5 360.2h2.5v-.1zM22.5 360.1h2.5l-2.5 .1z"/>
<path d="M531 360.1v.1l50-.1zM531 360.2l50-.1v.1z"/>
<path d="M531 360.1v.1l50-.1zM531 360.2l50-.1v.1z"/>
<path d="M581 360.2h2.5v-.1zM581 360.1h2.5l-2.5 .1z"/>
<path d="M581 360.2h2.5v-.1zM581 360.1h2.5l-2.5 .1z"/>
<path d="M581 360.2h2.5v-.1zM581 360.1h2.5l-2.5 .1z"/>
<path d="M80.9 410.2l.2 2.5v-2.5zM80.9 410.2l.2 2.5h-.2z"/>
<path d="M130.9 410.2l.2 2.5v-2.5zM130.9 410.2l.2 2.5h-.2z"/>
<path d="M180.9 410.2l.2 2.5v-2.5zM180.9 410.2l.2 2.5h-.2z"/>
<path d="M230.9 410.2l.2 2.5v-2.5zM230.9 410.2l.2 2.5h-.2z"/>
<path d="M280.9 410.2l.2 2.5v-2.5zM280.9 410.2l.2 2.5h-.2z"/>
<path d="M330.9 410.2l.2 2.5v-2.5zM330.9 410.2l.2 2.5h-.2z"/>
<path d="M380.9 410.2l.2 2.5v-2.5zM380.9 410.2l.2 2.5h-.2z"/>
<path d="M430.9 410.2l.2 2.5v-2.5zM430.9 410.2l.2 2.5h-.2z"/>
<path d="M480.9 410.2l.2 2.5v-2.5zM480.9 410.2l.2 2.5h-.2z"/>
<path d="M530.9 410.2v2.5h.2zM530.9 410.2h.2v2.5z"/>
<path d="M530.9 410.2l.2 2.5v-2.5zM530.9 410.2l.2 2.5h-.2z"/>
<path d="M540.9 410.2l.2 2.5v-2.5zM540.9 410.2l.2 2.5h-.2z"/>
<path d="M555.9 410.2l.2 2.5v-2.5zM555.9 410.2l.2 2.5h-.2z"/>
<path d="M580.7 410.2l.5 2.5v-2.5zM580.7 410.2l.5 2.5h-.5z"/>
</g>
<!-- layer: 0 -->
<g fill="#000" stroke="#000" stroke-width=".27">
<path d="M73.1 33l-3.3 4 3.6-3.6zM73.1 33l-3.3 4-.3-.4z"/>
<path d="M233.1 33l-3.6 3.6 .3 .4zM233.1 33l.3 .4-3.6 3.6z"/>
<path d="M291.8 43.5l3.6 3.6 .3-.4zM292.1 43.1l3.6 3.6-3.9-3.2z"/>
<path d="M292.1 163.1l-.3 .4 3.9 3.2zM291.8 163.5l3.9 3.2-.3 .4z"/>
<path d="M311 196l-3.2 4 3.6-3.6zM307.4 199.6l3.6-3.6-3.2 4z"/>
<path d="M467.4 199.6l.4 .4 3.2-4zM471 196l.4 .4-3.6 3.6z"/>
<path d="M240.9 208.7l3.6 3.6 .4-.3zM240.9 208.7l.4-.3 3.6 3.6z"/>
<path d="M240.9 368.7l4 3.3-3.6-3.6zM240.9 368.7l4 3.3-.4 .3z"/>
</g>
<!-- layer: G-ANNO-DIM -->
<g fill="#fff" stroke="#fff" stroke-width=".27">
<path d="M149 33.2v3.6l4.9-3.6zM149 36.8l4.9-3.6v3.6z"/>
<path d="M291.9 102.7v4.9h3.7zM291.9 102.7h3.7v4.9z"/>
<path d="M241.1 287.9v4.9h3.6zM241.1 287.9h3.6v4.9z"/>
<path d="M387 196.2v3.7l4.9-3.7zM387 199.9l4.9-3.7v3.7z"/>
</g>
<text font-size="13.4" x="540" y="390">A708</text>
<g font-size="7.8">
<text x="339.5" y="185">PROSPETTO INFERIORE</text>
<text x="104.5" y="390.8">PROSPETTO FRONTALE</text>
<text x="339.5" y="390.8">PROSPETTO POSTERIORE</text>
</g>
<g font-size="5.1">
<text x="150.2" y="22.4">A</text>
<text x="46.7" y="104.6">B</text>
<text x="252.7" y="104.6">B</text>
<text x="149.7" y="187.6">A</text>
</g>
<text font-size="5" x="532.8" y="188.4">METOD 502.154.75</text>
<g font-size="4.2">
<text x="149.1" y="36.5">80</text>
<text x="295.2" y="107.4" transform="rotate(-90 295.2 107.4)">60</text>
<text x="387.1" y="199.5">80</text>
<text x="244.4" y="292.7" transform="rotate(-90 244.4 292.7)">80</text>
</g>
<g font-size="2.7">
<text x="148.4" y="25.6">A-710</text>
<text x="44.8" y="107.8">B-710</text>
<text x="250.9" y="107.8">B-710</text>
<text x="147.9" y="190.8">A-710</text>
</g>
<g font-size="2.5">
<text x="50.6" y="9">1</text>
<text x="105.3" y="9">2</text>
<text x="155.3" y="9">3</text>
<text x="205.3" y="9">4</text>
<text x="255.3" y="9">5</text>
<text x="305.3" y="9">6</text>
<text x="355.3" y="9">7</text>
<text x="405.3" y="9">8</text>
<text x="455.3" y="9">9</text>
<text x="504.6" y="9">10</text>
<text x="554.6" y="9">11</text>
<text x="22.2" y="36.1">A</text>
<text x="582.1" y="36.1">A</text>
<text x="22.2" y="86.1">B</text>
<text x="582.1" y="86.1">B</text>
<text x="22.2" y="136.1">C</text>
<text x="582.1" y="136.1">C</text>
<text x="531.8" y="153.1">POLITECNICO DI MILANO</text>
<text x="531.9" y="159.1">C.L. DESIGN DEGLI INTERNI</text>
<text x="531.9" y="156.1">SCUOLA DEL DESIGN</text>
<text x="532" y="162.9">PROGETTO:</text>
<text x="22.2" y="186.1">D</text>
<text x="582.1" y="186.1">D</text>
<text x="532" y="213">CORSO:</text>
<text x="542.3" y="216.4">STRUMENTI E METODI</text>
<text x="546.1" y="219.4">DEL PROGETTO</text>
<text x="532" y="229.6">DOCENTE:</text>
<text x="22.2" y="236.1">E</text>
<text x="544.8" y="236.1">MARCO FERRARA</text>
<text x="582.1" y="236.1">E</text>
<text x="532" y="246.3">STUDENTI:</text>
<text x="540.2" y="252.7">ALICE EMMA VENDRAMIN</text>
<text x="532" y="262.9">OGGETTO:</text>
<text x="542.6" y="269.4">PIANTA E PROSPETTI</text>
<text x="532" y="279.6">NOTE:</text>
<text x="22.3" y="286.1">F</text>
<text x="582.2" y="286.1">F</text>
<text x="532" y="296.3">NOME FILE:</text>
<text x="541.9" y="302.5">METOD 502.154.75 dwg</text>
<text x="531.9" y="313.6">VERS</text>
<text x="571.5" y="313.6">DATA</text>
<text x="22.1" y="336.1">G</text>
<text x="582" y="336.1">G</text>
<text x="532" y="358.6">A</text>
<text x="562.3" y="358.6">YYYY/MM/DD</text>
<text x="532" y="363.1">TAVOLA NO.:</text>
<text x="565.4" y="363.1">008 DI</text>
<text x="575.3" y="363.1">020</text>
<text x="22.2" y="386.1">H</text>
<text x="582.1" y="386.1">H</text>
<text x="532" y="405.6">DATA:</text>
<text x="542" y="405.5">2017/05/23</text>
<text x="556.9" y="405.6">SCALA:</text>
<text x="572.9" y="405.5">1:5</text>
<text x="19.5" y="410.4" transform="rotate(-90 19.5 410.4)">DIRECTORY: C:\USERS\ALICE\DESKTOP\QM-S_2-CUCINA\METOD 50215475.DWG | PLOTTED ON: 13/07/2017 14:41:20 | BY USER: ALICE</text>
<text x="48.8" y="413.6">1</text>
<text x="105.3" y="413.6">2</text>
<text x="155.3" y="413.6">3</text>
<text x="205.3" y="413.6">4</text>
<text x="255.3" y="413.6">5</text>
<text x="305.3" y="413.6">6</text>
<text x="355.3" y="413.6">7</text>
<text x="405.3" y="413.6">8</text>
<text x="455.3" y="413.6">9</text>
<text x="504.6" y="413.6">10</text>
<text x="531.5" y="412.7">0</text>
<text x="531.9" y="408.5">REV:</text>
<text x="541.5" y="412.7">50mm</text>
<text x="542" y="408.6">A</text>
<text x="556.5" y="412.7">125mm</text>
<text x="556.9" y="408.6">FORMATO:</text>
<text x="572.1" y="412.7">250mm</text>
<text x="573.4" y="408.6">A2</text>
</g>
</svg>
